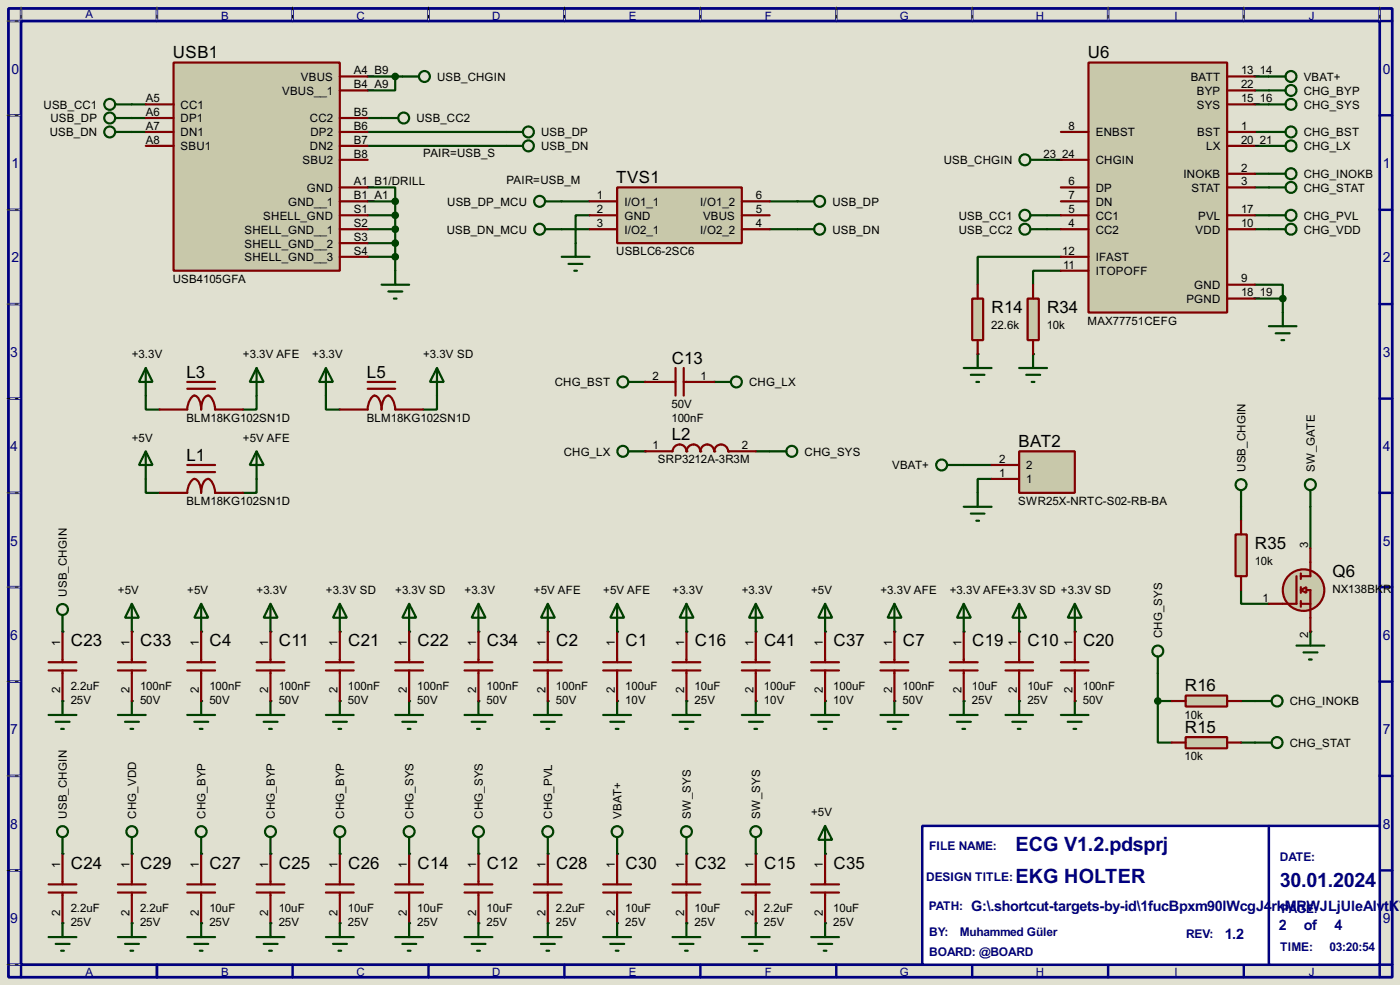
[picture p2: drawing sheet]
<svg xmlns="http://www.w3.org/2000/svg" width="256mm" height="180mm" viewBox="0 0 256 180" stroke-linecap="round" stroke-linejoin="round" font-family="sans-serif">
<path d="M0 0h256.5v180.3h-256.5z" fill="#e0e0d0"/>
<path d="M1.6 1.6h253.5v177.3h-253.5zM3.9 3.9h248.9v172.7h-248.9z" fill="none" stroke="#000080" stroke-width=".5"/>
<g fill="none" stroke="#000080" stroke-width=".45">
<path d="M3.9 1.6v2.3h-2.3M28.8 1.6v2.3M53.6 1.6v2.3M78.5 1.6v2.3M103.4 1.6v2.3M128.3 1.6v2.3M153.2 1.6v2.3M178.1 1.6v2.3M203 1.6v2.3M227.9 1.6v2.3M252.8 1.6v2.3h2.3M1.6 21.1h2.3"/>
<path d="M1.6 38.4h2.3M252.8 21.1h2.3M252.8 38.4h2.3M1.6 55.7h2.3M252.8 55.7h2.3M1.6 73h2.3M252.8 73h2.3M1.6 90.2h2.3M252.8 90.2h2.3M1.6 107.5h2.3M252.8 107.5h2.3M1.6 124.8h2.3"/>
<path d="M252.8 124.8h2.3M1.6 142h2.3M1.6 159.3h2.3M252.8 142h2.3M252.8 159.3h2.3M1.6 176.6h2.3v2.3M28.8 176.6v2.3M53.6 176.6v2.3M78.5 176.6v2.3M103.4 176.6v2.3M128.3 176.6v2.3M153.2 176.6v2.3"/>
<path d="M178.1 176.6v2.3M203 176.6v2.3M227.9 176.6v2.3M255.1 176.6h-2.3v2.3"/>
</g>
<g fill="none" stroke="#e0e0d0" stroke-width=".18">
<path d="M1.3 3.9h2.3M3.9 1.3v2.3M28.8 1.3v2.3M53.6 1.3v2.3M78.5 1.3v2.3M103.4 1.3v2.3M128.3 1.3v2.3M153.2 1.3v2.3M178.1 1.3v2.3M203 1.3v2.3M227.9 1.3v2.3M252.8 1.3v2.3"/>
<path d="M1.3 21.1h2.3M1.3 38.4h2.3M1.3 55.7h2.3M1.3 73h2.3M1.3 90.2h2.3M1.3 107.5h2.3M1.3 124.8h2.3M1.3 142h2.3M1.3 159.3h2.3M1.3 176.6h2.3"/>
</g>
<g fill="none" stroke="#000" stroke-width=".18" stroke-dasharray=".5 1">
<path d="M1.3 3.9h2.3M3.9 1.3v2.3M28.8 1.3v2.3M53.6 1.3v2.3M78.5 1.3v2.3M103.4 1.3v2.3M128.3 1.3v2.3M153.2 1.3v2.3M178.1 1.3v2.3M203 1.3v2.3M227.9 1.3v2.3M252.8 1.3v2.3"/>
<path d="M1.3 21.1h2.3M1.3 38.4h2.3M1.3 55.7h2.3M1.3 73h2.3M1.3 90.2h2.3M1.3 107.5h2.3M1.3 124.8h2.3M1.3 142h2.3M1.3 159.3h2.3M1.3 176.6h2.3"/>
</g>
<path d="M169 151.2h83.8v25.4h-83.8z" fill="#fff" stroke="#000080" stroke-width=".45"/>
<path d="M232.5 151.2v25.4" fill="none" stroke="#000080" stroke-width=".45"/>
<g fill="none" stroke="#004000" stroke-width=".4">
<path d="M24.2 19.1h2.5M67.4 14h6.3M72.4 14v2.6h-5M229.9 19.1h2.6M229.9 14h2.6M229.9 16.6h2.6M24.2 21.6h2.5M24.2 24.2h2.5M67.4 34.3h5v2.6M67.4 21.6h2.5M67.4 24.2h25.4M67.4 26.7h25.4"/>
<path d="M67.4 36.9h5M67.4 39.4h5M72.4 36.9v12.7M191.8 39.4h2.6M191.8 29.3h2.6M229.9 24.2h2.6M229.9 26.7h2.6M229.9 39.4h2.6M229.9 31.8h2.6M229.9 34.3h2.6M67.4 42h5M67.4 44.5h5"/>
<path d="M67.4 47h5M191.8 42h2.6M194.4 49.6h-5.1v2.5M229.9 52.1h5.1v2.6M229.9 42h2.6M229.9 54.7h5.1M235 54.7v2.5"/>
</g>
<circle cx="189.3" cy="64.8" r=".2" fill="#004000"/>
<path d="M194.4 47h-15.3v5.1" fill="none" stroke="#004000" stroke-width=".4"/>
<g fill="#004000">
<circle cx="179.1" cy="64.8" r=".2"/>
<circle cx="130.9" cy="69.9" r=".2"/>
<circle cx="118.2" cy="69.9" r=".2"/>
<circle cx="24.2" cy="115.6" r=".2"/>
<circle cx="24.2" cy="128.3" r=".2"/>
<circle cx="36.9" cy="115.6" r=".2"/>
<circle cx="36.9" cy="128.3" r=".2"/>
<circle cx="49.6" cy="115.6" r=".2"/>
<circle cx="49.6" cy="128.3" r=".2"/>
<circle cx="62.3" cy="115.6" r=".2"/>
<circle cx="62.3" cy="128.3" r=".2"/>
<circle cx="75" cy="115.6" r=".2"/>
<circle cx="75" cy="128.3" r=".2"/>
<circle cx="87.7" cy="115.6" r=".2"/>
<circle cx="87.7" cy="128.3" r=".2"/>
<circle cx="100.4" cy="115.6" r=".2"/>
<circle cx="100.4" cy="128.3" r=".2"/>
</g>
<path d="M26.7 72.4v2.6h2.6M47 72.4v2.6h-2.5M26.7 87.7v2.5h2.6M47 87.7v2.5h-2.5" fill="none" stroke="#004000" stroke-width=".4"/>
<g fill="#004000">
<circle cx="163.9" cy="115.6" r=".2"/>
<circle cx="163.9" cy="128.3" r=".2"/>
<circle cx="138.5" cy="128.3" r=".2"/>
<circle cx="138.5" cy="115.6" r=".2"/>
<circle cx="151.2" cy="128.3" r=".2"/>
<circle cx="151.2" cy="115.6" r=".2"/>
<circle cx="113.1" cy="128.3" r=".2"/>
<circle cx="113.1" cy="115.6" r=".2"/>
<circle cx="36.9" cy="156.3" r=".2"/>
<circle cx="36.9" cy="169" r=".2"/>
<circle cx="113.1" cy="156.3" r=".2"/>
<circle cx="113.1" cy="169" r=".2"/>
<circle cx="75" cy="156.3" r=".2"/>
<circle cx="75" cy="169" r=".2"/>
<circle cx="87.7" cy="156.3" r=".2"/>
<circle cx="87.7" cy="169" r=".2"/>
<circle cx="125.8" cy="156.3" r=".2"/>
<circle cx="125.8" cy="169" r=".2"/>
<circle cx="11.5" cy="156.3" r=".2"/>
<circle cx="11.5" cy="169" r=".2"/>
<circle cx="100.4" cy="156.3" r=".2"/>
<circle cx="100.4" cy="169" r=".2"/>
<circle cx="24.2" cy="156.3" r=".2"/>
<circle cx="24.2" cy="169" r=".2"/>
<circle cx="125.8" cy="115.6" r=".2"/>
<circle cx="125.8" cy="128.3" r=".2"/>
<circle cx="176.6" cy="115.6" r=".2"/>
<circle cx="176.6" cy="128.3" r=".2"/>
<circle cx="49.6" cy="156.3" r=".2"/>
<circle cx="49.6" cy="169" r=".2"/>
<circle cx="62.3" cy="156.3" r=".2"/>
<circle cx="62.3" cy="169" r=".2"/>
<circle cx="138.5" cy="156.3" r=".2"/>
<circle cx="138.5" cy="169" r=".2"/>
<circle cx="118.2" cy="82.6" r=".2"/>
</g>
<path d="M138.5 82.6h2.5M212.1 128.3v7.6h2.6M212.1 128.3h2.6M212.1 123.2v5.1M227.4 135.9h2.5M227.4 128.3h2.5" fill="none" stroke="#004000" stroke-width=".4"/>
<g fill="#004000">
<circle cx="151.2" cy="156.3" r=".2"/>
<circle cx="151.2" cy="169" r=".2"/>
</g>
<path d="M59.7 72.4v2.6h2.6M80.1 72.4v2.6h-2.6" fill="none" stroke="#004000" stroke-width=".4"/>
<g fill="#004000">
<circle cx="186.7" cy="115.6" r=".2"/>
<circle cx="186.7" cy="128.3" r=".2"/>
</g>
<path d="M102.9 36.9h5.1M108 39.4h-2.5v5.1M141 36.9h5.1M102.9 42h5.1M141 42h5.1M176.6 85.1h5.1M181.7 87.7h-2.6v2.5" fill="none" stroke="#004000" stroke-width=".4"/>
<g fill="#004000">
<circle cx="196.9" cy="115.6" r=".2"/>
<circle cx="196.9" cy="128.3" r=".2"/>
<circle cx="11.5" cy="115.6" r=".2"/>
<circle cx="11.5" cy="128.3" r=".2"/>
<circle cx="240.1" cy="115.6" r=".2"/>
</g>
<g fill="none" stroke="#004000" stroke-width=".4">
<path d="M21.1 19.1h3.1M21.1 24.2h3.1M21.1 21.6h3.1M69.9 21.6h3.1M92.8 24.2h3M92.8 26.7h3M227.4 92.8v2.5M240.1 92.8v7.6M227.4 108v2.5h5.1"/>
<circle cx="20.1" cy="19.1" r="1"/>
<circle cx="20.1" cy="24.2" r="1"/>
<circle cx="20.1" cy="21.6" r="1"/>
<circle cx="73.9" cy="21.6" r="1"/>
<circle cx="96.8" cy="26.7" r="1"/>
<circle cx="96.8" cy="24.2" r="1"/>
</g>
<path d="M31.8 11.5h30.5v38.1h-30.5z" fill-rule="evenodd" fill="#c8c8aa" stroke="#800000" stroke-width=".4"/>
<g fill="none" stroke="#800000" stroke-width=".4">
<path d="M26.7 19.1h5.1M62.3 14h5.1M62.3 16.6h5.1M26.7 21.6h5.1M26.7 24.2h5.1M26.7 26.7h5.1M62.3 21.6h5.1M62.3 24.2h5.1M62.3 26.7h5.1M62.3 34.3h5.1M62.3 36.9h5.1M62.3 29.3h5.1"/>
<path d="M62.3 39.4h5.1M62.3 42h5.1M62.3 44.5h5.1M62.3 47h5.1"/>
</g>
<g fill="none" stroke="#004000" stroke-width=".4">
<path d="M73.7 14h3.1M232.5 14h3M232.5 16.6h3M232.5 19.1h3M188.8 29.3h3M188.8 39.4h3M232.5 39.4h3M232.5 31.8h3M232.5 34.3h3M232.5 24.2h3M232.5 26.7h3M69.9 52.1h5.1"/>
<path d="M71.2 53.4h2.5M72.2 54.7h.5M72.4 49.6v2.5M188.8 42h3M232.5 42h3M232.5 59.7h5M235 57.2v2.5M233.7 61h2.6M234.8 62.3h.5M173.5 85.1h3.1M176.6 92.8h5.1M177.9 94h2.5"/>
<path d="M178.9 95.3h.5M179.1 90.2v2.6"/>
<circle cx="77.7" cy="14" r="1"/>
<circle cx="236.5" cy="14" r="1"/>
<circle cx="236.5" cy="16.6" r="1"/>
<circle cx="236.5" cy="19.1" r="1"/>
<circle cx="187.7" cy="29.3" r="1"/>
<circle cx="187.7" cy="39.4" r="1"/>
<circle cx="236.5" cy="31.8" r="1"/>
<circle cx="236.5" cy="26.7" r="1"/>
<circle cx="236.5" cy="34.3" r="1"/>
<circle cx="236.5" cy="39.4" r="1"/>
<circle cx="236.5" cy="24.2" r="1"/>
<circle cx="187.7" cy="42" r="1"/>
<circle cx="236.5" cy="42" r="1"/>
<circle cx="172.5" cy="85.1" r="1"/>
</g>
<g fill="#004000" stroke="#004000" stroke-width=".4">
<circle cx="72.4" cy="36.9" r=".5"/>
<circle cx="72.4" cy="39.4" r=".5"/>
<circle cx="72.4" cy="42" r=".5"/>
<circle cx="72.4" cy="44.5" r=".5"/>
<circle cx="72.4" cy="47" r=".5"/>
<circle cx="72.4" cy="14" r=".5"/>
<circle cx="235" cy="54.7" r=".5"/>
</g>
<path d="M199.4 11.5h25.4v45.7h-25.4z" fill-rule="evenodd" fill="#c8c8aa" stroke="#800000" stroke-width=".4"/>
<g fill="none" stroke="#800000" stroke-width=".4">
<path d="M224.8 14h5.1M224.8 16.6h5.1M224.8 19.1h5.1M194.4 24.2h5M194.4 39.4h5M194.4 29.3h5M194.4 36.9h5M194.4 34.3h5M224.8 24.2h5.1M224.8 39.4h5.1M224.8 34.3h5.1M224.8 31.8h5.1"/>
<path d="M224.8 26.7h5.1M194.4 42h5M194.4 47h5M194.4 49.6h5M224.8 42h5.1M224.8 52.1h5.1M224.8 54.7h5.1"/>
</g>
<path d="M186.7 67.4h5.1M188 68.6h2.6M189 69.9h.5M189.3 64.8v2.6" fill="none" stroke="#004000" stroke-width=".4"/>
<path d="M188.3 54.7h2v7.6h-2z" fill="#c8c8aa" stroke="#800000" stroke-width=".4"/>
<path d="M189.3 52.1v2.6M189.3 62.3v2.5" fill="none" stroke="#800000" stroke-width=".4"/>
<path d="M176.6 67.4h5.1M177.9 68.6h2.5M178.9 69.9h.5M179.1 64.8v2.6" fill="none" stroke="#004000" stroke-width=".4"/>
<path d="M178.1 54.7h2v7.6h-2z" fill="#c8c8aa" stroke="#800000" stroke-width=".4"/>
<g fill="none" stroke="#800000" stroke-width=".4">
<path d="M179.1 52.1v2.6M29.3 75h5a2.76 2.76 0 0 1 1.3-2.6 1.5 1.5 0 0 1 1.1 1.3l.2 1.3a3.2 3.2 0 0 1 .9-2.5l.4-.1a2.75 2.75 0 0 1 1.2 2.6h5.1M34.3 69.9h5.1M34.3 71.2h5.1M118.2 69.9h5.6M123.8 67.4v5M125.3 67.4v5M125.3 69.9h5.6M179.1 62.3v2.5M29.3 90.2h5a2.76 2.76 0 0 1 1.3-2.5 1.5 1.5 0 0 1 1.1 1.3l.2 1.2a3.2 3.2 0 0 1 .9-2.4l.4-.1a2.75 2.75 0 0 1 1.2 2.5h5.1M34.3 86.4h5.1M34.3 85.1h5.1"/>
<path d="M123.2 82.6a1.28 1.28 0 0 1 1.3-1.3 1.28 1.28 0 0 1 1.3 1.3M24.2 115.6v5.6M36.9 115.6v5.6M49.6 115.6v5.6M62.3 115.6v5.6M75 115.6v5.6M87.7 115.6v5.6M100.4 115.6v5.6M113.1 115.6v5.6M125.8 115.6v5.6M138.5 115.6v5.6M151.2 115.6v5.6"/>
<path d="M163.9 115.6v5.6M176.6 115.6v5.6M21.6 121.2h5.1M21.6 122.7h5.1M24.2 122.7v5.6M34.3 121.2h5.1M34.3 122.7h5.1M36.9 122.7v5.6M47 121.2h5.1M47 122.7h5.1M49.6 122.7v5.6M59.7 121.2h5.1"/>
<path d="M59.7 122.7h5.1M62.3 122.7v5.6M72.4 121.2h5.1M72.4 122.7h5.1M75 122.7v5.6M85.1 121.2h5.1M85.1 122.7h5.1M87.7 122.7v5.6M97.8 121.2h5.1M97.8 122.7h5.1M100.4 122.7v5.6M110.5 121.2h5.1"/>
<path d="M110.5 122.7h5.1M113.1 122.7v5.6M123.2 121.2h5.1M123.2 122.7h5.1M125.8 122.7v5.6M135.9 121.2h5.1M135.9 122.7h5.1M138.5 122.7v5.6M148.6 121.2h5.1M148.6 122.7h5.1M151.2 122.7v5.6M161.3 121.2h5.1"/>
<path d="M161.3 122.7h5.1M163.9 122.7v5.6M174 121.2h5.1M174 122.7h5.1M176.6 122.7v5.6M11.5 156.3v5.6M24.2 156.3v5.6M36.9 156.3v5.6M49.6 156.3v5.6M62.3 156.3v5.6M75 156.3v5.6M87.7 156.3v5.6"/>
<path d="M100.4 156.3v5.6M113.1 156.3v5.6M125.8 156.3v5.6M138.5 156.3v5.6M8.9 161.9h5.1M8.9 163.4h5.1M11.5 163.4v5.6M21.6 161.9h5.1M21.6 163.4h5.1M24.2 163.4v5.6M34.3 161.9h5.1M34.3 163.4h5.1"/>
<path d="M36.9 163.4v5.6M47 161.9h5.1M47 163.4h5.1M49.6 163.4v5.6M59.7 161.9h5.1M59.7 163.4h5.1M62.3 163.4v5.6M72.4 161.9h5.1M72.4 163.4h5.1M75 163.4v5.6M85.1 161.9h5.1M85.1 163.4h5.1"/>
<path d="M87.7 163.4v5.6M97.8 161.9h5.1M97.8 163.4h5.1M100.4 163.4v5.6M110.5 161.9h5.1M110.5 163.4h5.1M113.1 163.4v5.6M123.2 161.9h5.1M123.2 163.4h5.1M125.8 163.4v5.6M135.9 161.9h5.1M135.9 163.4h5.1"/>
<path d="M138.5 163.4v5.6"/>
</g>
<g fill="none" stroke="#004000" stroke-width=".4">
<path d="M26.7 67.4l1.3 2.5h-2.5zM26.7 67.4v5M47 67.4l1.3 2.5h-2.5zM47 67.4v5M115.1 69.9h3.1M130.9 69.9h3M26.7 82.6l1.3 2.5h-2.5zM26.7 82.6v5.1M47 82.6l1.3 2.5h-2.5zM47 82.6v5.1M115.1 82.6h3.1M141 82.6h3.1"/>
<path d="M24.2 110.5l1.3 2.6h-2.6zM24.2 110.5v5.1M36.9 110.5l1.3 2.6h-2.6zM36.9 110.5v5.1M49.6 110.5l1.3 2.6h-2.6zM49.6 110.5v5.1M62.3 110.5l1.3 2.6h-2.6zM62.3 110.5v5.1M75 110.5l1.3 2.6h-2.6zM75 110.5v5.1M87.7 110.5l1.3 2.6h-2.6zM87.7 110.5v5.1"/>
<path d="M100.4 110.5l1.3 2.6h-2.6zM100.4 110.5v5.1M113.1 110.5l1.3 2.6h-2.6zM113.1 110.5v5.1M125.8 110.5l1.3 2.6h-2.6zM125.8 110.5v5.1M138.5 110.5l1.3 2.6h-2.6zM138.5 110.5v5.1M151.2 110.5l1.3 2.6h-2.6zM151.2 110.5v5.1M163.9 110.5l1.3 2.6h-2.6zM163.9 110.5v5.1"/>
<path d="M176.6 110.5l1.3 2.6h-2.6zM176.6 110.5v5.1M21.6 130.9h5.1M22.9 132.1h2.6M23.9 133.4h.5M24.2 128.3v2.6M34.3 130.9h5.1M35.6 132.1h2.6M36.6 133.4h.5M36.9 128.3v2.6M47 130.9h5.1M48.3 132.1h2.6"/>
<path d="M49.3 133.4h.5M49.6 128.3v2.6M59.7 130.9h5.1M61 132.1h2.6M62 133.4h.5M62.3 128.3v2.6M72.4 130.9h5.1M73.7 132.1h2.6M74.7 133.4h.5M75 128.3v2.6M85.1 130.9h5.1M86.4 132.1h2.6"/>
<path d="M87.4 133.4h.5M87.7 128.3v2.6M97.8 130.9h5.1M99.1 132.1h2.6M100.1 133.4h.5M100.4 128.3v2.6M110.5 130.9h5.1M111.8 132.1h2.6M112.8 133.4h.5M113.1 128.3v2.6M123.2 130.9h5.1M124.5 132.1h2.6"/>
<path d="M125.5 133.4h.5M125.8 128.3v2.6M135.9 130.9h5.1M137.2 132.1h2.6M138.2 133.4h.5M138.5 128.3v2.6M148.6 130.9h5.1M149.9 132.1h2.6M150.9 133.4h.5M151.2 128.3v2.6M161.3 130.9h5.1M162.6 132.1h2.6"/>
<path d="M163.6 133.4h.5M163.9 128.3v2.6M174 130.9h5.1M175.3 132.1h2.6M176.3 133.4h.5M176.6 128.3v2.6M11.5 153.2v3.1M24.2 153.2v3.1M36.9 153.2v3.1M49.6 153.2v3.1M62.3 153.2v3.1M75 153.2v3.1"/>
<path d="M87.7 153.2v3.1M100.4 153.2v3.1M113.1 153.2v3.1M125.8 153.2v3.1M138.5 153.2v3.1M8.9 171.5h5.1M10.2 172.8h2.6M11.2 174h.5M11.5 169v2.5M21.6 171.5h5.1M22.9 172.8h2.6M23.9 174h.5"/>
<path d="M24.2 169v2.5M34.3 171.5h5.1M35.6 172.8h2.6M36.6 174h.5M36.9 169v2.5M47 171.5h5.1M48.3 172.8h2.6M49.3 174h.5M49.6 169v2.5M59.7 171.5h5.1M61 172.8h2.6M62 174h.5"/>
<path d="M62.3 169v2.5M72.4 171.5h5.1M73.7 172.8h2.6M74.7 174h.5M75 169v2.5M85.1 171.5h5.1M86.4 172.8h2.6M87.4 174h.5M87.7 169v2.5M97.8 171.5h5.1M99.1 172.8h2.6M100.1 174h.5"/>
<path d="M100.4 169v2.5M110.5 171.5h5.1M111.8 172.8h2.6M112.8 174h.5M113.1 169v2.5M123.2 171.5h5.1M124.5 172.8h2.6M125.5 174h.5M125.8 169v2.5M135.9 171.5h5.1M137.2 172.8h2.6M138.2 174h.5"/>
<path d="M138.5 169v2.5"/>
<circle cx="114.1" cy="69.9" r="1"/>
<circle cx="134.9" cy="69.9" r="1"/>
<circle cx="114.1" cy="82.6" r="1"/>
<circle cx="145" cy="82.6" r="1"/>
<circle cx="11.4" cy="152.2" r="1"/>
<circle cx="24.1" cy="152.2" r="1"/>
<circle cx="36.8" cy="152.2" r="1"/>
<circle cx="49.5" cy="152.2" r="1"/>
<circle cx="62.2" cy="152.2" r="1"/>
<circle cx="74.9" cy="152.2" r="1"/>
<circle cx="87.6" cy="152.2" r="1"/>
<circle cx="100.3" cy="152.2" r="1"/>
<circle cx="113" cy="152.2" r="1"/>
<circle cx="125.7" cy="152.2" r="1"/>
<circle cx="138.4" cy="152.2" r="1"/>
</g>
<circle cx="125.8" cy="82.6" r=".2" fill="#800000"/>
<path d="M125.8 82.6a1.28 1.28 0 0 1 1.2-1.3 1.28 1.28 0 0 1 1.3 1.3" fill="none" stroke="#800000" stroke-width=".4"/>
<circle cx="128.3" cy="82.6" r=".2" fill="#800000"/>
<path d="M128.3 82.6a1.28 1.28 0 0 1 1.3-1.3 1.28 1.28 0 0 1 1.3 1.3" fill="none" stroke="#800000" stroke-width=".4"/>
<circle cx="130.9" cy="82.6" r=".2" fill="#800000"/>
<path d="M130.9 82.6a1.28 1.28 0 0 1 1.2-1.3 1.28 1.28 0 0 1 1.3 1.3" fill="none" stroke="#800000" stroke-width=".4"/>
<circle cx="133.4" cy="82.6" r=".2" fill="#800000"/>
<path d="M118.2 82.6h5M133.4 82.6h5.1" fill="none" stroke="#800000" stroke-width=".4"/>
<g fill="none" stroke="#004000" stroke-width=".4">
<path d="M229.9 128.3h3.1M229.9 135.9h3.1"/>
<circle cx="233.9" cy="135.9" r="1"/>
<circle cx="233.9" cy="128.3" r="1"/>
</g>
<path d="M217.2 134.9h7.6v2.1h-7.6z" fill="#c8c8aa" stroke="#800000" stroke-width=".4"/>
<path d="M214.7 135.9h2.5M224.8 135.9h2.6" fill="none" stroke="#800000" stroke-width=".4"/>
<path d="M217.2 127.3h7.6v2h-7.6z" fill="#c8c8aa" stroke="#800000" stroke-width=".4"/>
<g fill="none" stroke="#800000" stroke-width=".4">
<path d="M62.3 75h5.1a2.75 2.75 0 0 1 1.2-2.6 2.37 2.37 0 0 1 1.3 2.6 3.3 3.3 0 0 1 .9-2.5l.4-.1a2.75 2.75 0 0 1 1.2 2.6h5.1M67.4 71.2h5M67.4 69.9h5M186.7 115.6v5.6M184.2 121.2h5.1M184.2 122.7h5.1M186.7 122.7v5.6M214.7 128.3h2.5M224.8 128.3h2.6M151.2 156.3v5.6M148.6 161.9h5.1M148.6 163.4h5.1"/>
<path d="M151.2 163.4v5.6"/>
</g>
<g fill="none" stroke="#004000" stroke-width=".4">
<path d="M59.7 67.4l1.3 2.5h-2.5zM59.7 67.4v5M80.1 67.4l1.2 2.5h-2.5zM80.1 67.4v5M186.7 110.5l1.3 2.6h-2.5zM186.7 110.5v5.1M184.2 130.9h5.1M185.5 132.1h2.5M186.5 133.4h.5M186.7 128.3v2.6M212.1 120.2v3M151.2 151.2l1.3 2.5h-2.6z"/>
<path d="M151.2 151.2v5.1M148.6 171.5h5.1M149.9 172.8h2.6M150.9 174h.5M151.2 169v2.5"/>
<circle cx="212.1" cy="119.2" r="1"/>
</g>
<circle cx="212.1" cy="128.3" r=".5" fill="#004000" stroke="#004000" stroke-width=".4"/>
<path d="M186.7 82.6h10.2v7.6h-10.2z" fill-rule="evenodd" fill="#c8c8aa" stroke="#800000" stroke-width=".4"/>
<path d="M181.7 87.7h5M181.7 85.1h5" fill="none" stroke="#800000" stroke-width=".4"/>
<g fill="none" stroke="#004000" stroke-width=".4">
<path d="M99.9 36.9h3M146.1 36.9h3.1M99.9 42h3M102.9 47h5.1M104.2 48.3h2.5M105.2 49.6h.5M105.5 44.5v2.5M146.1 42h3.1"/>
<circle cx="98.8" cy="36.9" r="1"/>
<circle cx="150.1" cy="36.9" r="1"/>
<circle cx="98.8" cy="42" r="1"/>
<circle cx="150.1" cy="42" r="1"/>
</g>
<path d="M113.1 34.3h22.8v10.2h-22.8z" fill-rule="evenodd" fill="#c8c8aa" stroke="#800000" stroke-width=".4"/>
<g fill="none" stroke="#800000" stroke-width=".4">
<path d="M108 36.9h5.1M108 39.4h5.1M135.9 36.9h5.1M135.9 39.4h5.1M108 42h5.1M135.9 42h5.1M11.5 115.6v5.6M196.9 115.6v5.6M8.9 121.2h5.1M8.9 122.7h5.1M11.5 122.7v5.6M194.4 121.2h5"/>
<path d="M194.4 122.7h5M196.9 122.7v5.6"/>
</g>
<g fill="none" stroke="#004000" stroke-width=".4">
<path d="M11.5 112.6v3M196.9 110.5l1.3 2.6h-2.6zM196.9 110.5v5.1M237.5 118.2h5.1M238.8 119.4h2.6M240.1 115.6v2.6M8.9 130.9h5.1M10.2 132.1h2.6M11.2 133.4h.5M11.5 128.3v2.6M194.4 130.9h5M195.6 132.1h2.6"/>
<path d="M196.7 133.4h.5M196.9 128.3v2.6M239.8 120.7h.5"/>
<circle cx="11.4" cy="111.6" r="1"/>
</g>
<circle cx="238.8" cy="108" r="3.8" fill="#c8c8aa" stroke="#800000" stroke-width=".4"/>
<path d="M237.5 105.5v5h-2.5M238.3 108h1.8v5.1M238.3 110.5h1.8M238.3 105v1M238.3 107.5v1M238.3 110v1.1M240.1 102.9v2.6h-1.8" fill="none" stroke="#800000" stroke-width=".4"/>
<path d="M238.3 108l1-.5v1z" fill="#c8c8aa" stroke="#800000" stroke-width=".4"/>
<path d="M232.5 110.5h2.5M240.1 100.4v2.5M240.1 113.1v2.5" fill="none" stroke="#800000" stroke-width=".4"/>
<g fill="none" stroke="#004000" stroke-width=".4">
<path d="M227.4 89.7v3.1M240.1 89.7v3.1"/>
<circle cx="227.3" cy="88.7" r="1"/>
<circle cx="240" cy="88.7" r="1"/>
</g>
<path d="M226.4 97.8h2v7.7h-2z" fill="#c8c8aa" stroke="#800000" stroke-width=".4"/>
<path d="M227.4 95.3v2.5M227.4 105.5v2.5" fill="none" stroke="#800000" stroke-width=".4"/>
<g font-size="4.1" fill="#000080">
<text x="186" y="155.8">ECG V1.2.pdsprj</text>
<text x="186" y="161.7">EKG HOLTER</text>
<text x="234.5" y="162.4">30.01.2024</text>
</g>
<g font-size="3.5">
<text x="31.7" y="10.6">USB1</text>
<text x="199.3" y="10.6">U6</text>
<text x="112.9" y="33.5">TVS1</text>
<text x="181.7" y="57.4">R14</text>
<text x="191.8" y="57.4">R34</text>
<text x="34.2" y="69.1">L3</text>
<text x="67.2" y="69.1">L5</text>
<text x="123.1" y="66.6">C13</text>
<text x="123.1" y="80.6">L2</text>
<text x="186.6" y="81.8">BAT2</text>
<text x="34.2" y="84.3">L1</text>
<text x="229.9" y="100.5">R35</text>
<text x="244.1" y="105.6">Q6</text>
<text x="13" y="118.3">C23</text>
<text x="25.7" y="118.3">C33</text>
<text x="38.4" y="118.3">C4</text>
<text x="51.1" y="118.3">C11</text>
<text x="63.8" y="118.3">C21</text>
<text x="76.5" y="118.3">C22</text>
<text x="89.2" y="118.3">C34</text>
<text x="101.9" y="118.3">C2</text>
<text x="114.6" y="118.3">C1</text>
<text x="127.3" y="118.3">C16</text>
<text x="140" y="118.3">C41</text>
<text x="152.7" y="118.3">C37</text>
<text x="165.4" y="118.3">C7</text>
<text x="178.1" y="118.3">C19</text>
<text x="188.3" y="118.3">C10</text>
<text x="198.4" y="118.3">C20</text>
<text x="217.1" y="126.5">R16</text>
<text x="217.1" y="134.1">R15</text>
<text x="13" y="159">C24</text>
<text x="25.7" y="159">C29</text>
<text x="38.4" y="159">C27</text>
<text x="51.1" y="159">C25</text>
<text x="63.8" y="159">C26</text>
<text x="76.5" y="159">C14</text>
<text x="89.2" y="159">C12</text>
<text x="101.9" y="159">C28</text>
<text x="114.6" y="159">C30</text>
<text x="127.3" y="159">C32</text>
<text x="140" y="159">C15</text>
<text x="152.7" y="159">C35</text>
</g>
<g font-size="3" fill="#000080">
<text x="177.9" y="166.7">G:\.shortcut-targets-by-id\1fucBpxm90lWcgJ4</text>
<text x="233" y="166.7">rkMRWJLjUIeAlvtK7</text>
<text x="224.4" y="171.8">1.2</text>
<text x="234.3" y="170.3">2</text>
<text x="238.9" y="170.3">of</text>
<text x="244.5" y="170.3">4</text>
</g>
<g font-size="2.9" fill="#000080">
<text x="2.1" y="13.5">0</text>
<text x="253.4" y="13.5">0</text>
<text x="2.1" y="30.7">1</text>
<text x="253.4" y="30.7">1</text>
<text x="2.1" y="48">2</text>
<text x="253.4" y="48">2</text>
<text x="1.9" y="65.3">3</text>
<text x="253.4" y="65.3">3</text>
<text x="1.9" y="82.5">4</text>
<text x="253.4" y="82.5">4</text>
<text x="1.9" y="99.9">5</text>
<text x="253.4" y="99.9">5</text>
<text x="1.9" y="117.1">6</text>
<text x="253.4" y="117.1">6</text>
<text x="1.9" y="134.4">7</text>
<text x="253.4" y="134.4">7</text>
<text x="1.9" y="151.7">8</text>
<text x="253.4" y="151.7">8</text>
<text x="1.9" y="168.9">9</text>
<text x="253.4" y="168.9">9</text>
</g>
<g font-size="2.5" fill="#000080">
<text x="170.2" y="155.6">FILE NAME:</text>
<text x="169.7" y="161.2">DESIGN TITLE:</text>
<text x="234.5" y="157.7">DATE:</text>
<text x="170.1" y="166.5">PATH:</text>
<text x="234.8" y="167.1">PAGE:</text>
<text x="170.2" y="171.4">BY:</text>
<text x="175.8" y="171.4">Muhammed Güler</text>
<text x="217.3" y="171.6">REV:</text>
<text x="170.2" y="175">BOARD: @BOARD</text>
<text x="234.5" y="174.1">TIME:</text>
<text x="243.6" y="174.1">03:20:54</text>
</g>
<g font-size="2.4" fill="#000080">
<text x="15.6" y="3.4">A</text>
<text x="40.5" y="3.6">B</text>
<text x="65.3" y="3.6">C</text>
<text x="90.2" y="3.6">D</text>
<text x="115.2" y="3.6">E</text>
<text x="140.1" y="3.6">F</text>
<text x="164.8" y="3.6">G</text>
<text x="189.8" y="3.6">H</text>
<text x="215.1" y="3.6">I</text>
<text x="239.8" y="3.6">J</text>
<text x="15.6" y="178.7">A</text>
<text x="40.5" y="178.7">B</text>
<text x="65.3" y="178.7">C</text>
<text x="90.2" y="178.7">D</text>
<text x="115.2" y="178.7">E</text>
<text x="140.1" y="178.7">F</text>
<text x="164.8" y="178.7">G</text>
<text x="189.8" y="178.7">H</text>
<text x="215.1" y="178.7">I</text>
<text x="239.8" y="178.7">J</text>
</g>
<g font-size="2.4">
<text x="51.7" y="17.3">VBUS__1</text>
<text x="55.1" y="14.8">VBUS</text>
<text x="64.8" y="13.6">A4_B9</text>
<text x="64.8" y="16.2">B4_A9</text>
<text x="80.1" y="14.8">USB_CHGIN</text>
<text x="218.1" y="14.8">BATT</text>
<text x="219.2" y="17.3">BYP</text>
<text x="227.4" y="13.6">13_14</text>
<text x="227.4" y="16.2">22</text>
<text x="238.8" y="14.8">VBAT+</text>
<text x="238.8" y="17.3">CHG_BYP</text>
<text x="8" y="19.9">USB_CC1</text>
<text x="9.2" y="22.4">USB_DP</text>
<text x="26.7" y="18.7">A5</text>
<text x="26.7" y="23.8">A7</text>
<text x="26.7" y="21.2">A6</text>
<text x="33.1" y="19.9">CC1</text>
<text x="33.1" y="22.4">DP1</text>
<text x="56.8" y="22.4">CC2</text>
<text x="64.8" y="21.2">B5</text>
<text x="64.8" y="23.8">B6</text>
<text x="76.3" y="22.4">USB_CC2</text>
<text x="195.8" y="23.8">8</text>
<text x="219.2" y="19.9">SYS</text>
<text x="227.4" y="23.8">1</text>
<text x="227.4" y="18.7">15_16</text>
<text x="238.8" y="19.9">CHG_SYS</text>
<text x="9.1" y="25">USB_DN</text>
<text x="26.7" y="26.3">A8</text>
<text x="33.1" y="25">DN1</text>
<text x="33.1" y="27.5">SBU1</text>
<text x="56.8" y="27.5">DN2</text>
<text x="56.9" y="25">DP2</text>
<text x="64.8" y="26.3">B7</text>
<text x="64.8" y="28.9">B8</text>
<text x="77.5" y="28.6">PAIR=USB_S</text>
<text x="99.1" y="25">USB_DP</text>
<text x="99.1" y="27.5">USB_DN</text>
<text x="191.2" y="28.9">23_24</text>
<text x="200.7" y="25">ENBST</text>
<text x="219.3" y="25">BST</text>
<text x="221" y="27.5">LX</text>
<text x="227.4" y="26.3">20_21</text>
<text x="238.8" y="25">CHG_BST</text>
<text x="238.8" y="27.5">CHG_LX</text>
<text x="55.4" y="30">SBU2</text>
<text x="56.2" y="35.1">GND</text>
<text x="64.8" y="33.9">A1_B1/DRILL</text>
<text x="92.8" y="33.7">PAIR=USB_M</text>
<text x="172.9" y="30">USB_CHGIN</text>
<text x="195.8" y="33.9">6</text>
<text x="200.7" y="30">CHGIN</text>
<text x="200.7" y="35.1">DP</text>
<text x="216.8" y="32.6">INOKB</text>
<text x="218.3" y="35.1">STAT</text>
<text x="227.4" y="31.4">2</text>
<text x="227.4" y="33.9">3</text>
<text x="238.8" y="32.6">CHG_INOKB</text>
<text x="238.8" y="35.1">CHG_STAT</text>
<text x="48.2" y="40.2">SHELL_GND</text>
<text x="52.8" y="37.7">GND__1</text>
<text x="64.8" y="36.5">B1_A1</text>
<text x="64.8" y="39">S1</text>
<text x="64.8" y="41.6">S2</text>
<text x="81.9" y="37.7">USB_DP_MCU</text>
<text x="109.4" y="36.5">1</text>
<text x="109.4" y="39">2</text>
<text x="109.4" y="41.6">3</text>
<text x="114.4" y="37.7">I/O1_1</text>
<text x="114.4" y="40.2">GND</text>
<text x="128.3" y="37.7">I/O1_2</text>
<text x="128.8" y="40.2">VBUS</text>
<text x="138.5" y="36.5">6</text>
<text x="138.5" y="39">5</text>
<text x="138.5" y="41.6">4</text>
<text x="152.5" y="37.7">USB_DP</text>
<text x="175.6" y="40.2">USB_CC1</text>
<text x="195.8" y="39">5</text>
<text x="195.8" y="41.6">4</text>
<text x="195.8" y="36.5">7</text>
<text x="200.7" y="40.2">CC1</text>
<text x="200.7" y="37.7">DN</text>
<text x="219.5" y="40.2">PVL</text>
<text x="227.4" y="39">17</text>
<text x="227.4" y="41.6">10</text>
<text x="238.8" y="40.2">CHG_PVL</text>
<text x="44.8" y="42.7">SHELL_GND__1</text>
<text x="44.8" y="45.3">SHELL_GND__2</text>
<text x="44.8" y="47.8">SHELL_GND__3</text>
<text x="64.8" y="44.1">S3</text>
<text x="64.8" y="46.6">S4</text>
<text x="81.8" y="42.7">USB_DN_MCU</text>
<text x="112.9" y="46.7">USBLC6-2SC6</text>
<text x="114.4" y="42.7">I/O2_1</text>
<text x="128.3" y="42.7">I/O2_2</text>
<text x="152.5" y="42.7">USB_DN</text>
<text x="175.6" y="42.7">USB_CC2</text>
<text x="194.6" y="46.6">12</text>
<text x="200.7" y="42.7">CC2</text>
<text x="200.7" y="47.8">IFAST</text>
<text x="219" y="42.7">VDD</text>
<text x="238.8" y="42.7">CHG_VDD</text>
<text x="31.6" y="51.8">USB4105GFA</text>
<text x="194.7" y="49.2">11</text>
<text x="200.7" y="50.4">ITOPOFF</text>
<text x="218.8" y="52.9">GND</text>
<text x="227.4" y="51.7">9</text>
<text x="199.2" y="59.4">MAX77751CEFG</text>
<text x="217.3" y="55.4">PGND</text>
<text x="227.4" y="54.3">18_19</text>
<text x="24.2" y="65.6">+3.3V</text>
<text x="44.5" y="65.6">+3.3V AFE</text>
<text x="57.2" y="65.6">+3.3V</text>
<text x="77.5" y="65.6">+3.3V SD</text>
<text x="181.6" y="60.3">22.6k</text>
<text x="191.8" y="60.3">10k</text>
<text x="101.6" y="70.7">CHG_BST</text>
<text x="119.6" y="69.5">2</text>
<text x="128.3" y="69.5">1</text>
<text x="137.2" y="70.7">CHG_LX</text>
<text x="34.1" y="77.2">BLM18KG102SN1D</text>
<text x="67.2" y="77.2">BLM18KG102SN1D</text>
<text x="123" y="74.6">50V</text>
<text x="123" y="77.2">100nF</text>
<text x="24.2" y="80.8">+5V</text>
<text x="44.5" y="80.8">+5V AFE</text>
<text x="103.3" y="83.4">CHG_LX</text>
<text x="119.6" y="82.2">1</text>
<text x="135.9" y="82.2">2</text>
<text x="147.4" y="83.4">CHG_SYS</text>
<text x="120.5" y="84.8">SRP3212A-3R3M</text>
<text x="163.4" y="85.9">VBAT+</text>
<text x="183.1" y="87.3">1</text>
<text x="183.1" y="84.7">2</text>
<text x="188" y="88.5">1</text>
<text x="188" y="85.9">2</text>
<text x="228.2" y="86.4" transform="rotate(-90 228.2 86.4)">USB_CHGIN</text>
<text x="240.9" y="86.4" transform="rotate(-90 240.9 86.4)">SW_GATE</text>
<text x="34.1" y="92.4">BLM18KG102SN1D</text>
<text x="186.5" y="92.4">SWR25X-NRTC-S02-RB-BA</text>
<text x="239.7" y="100.4" transform="rotate(-90 239.7 100.4)">3</text>
<text x="229.9" y="103.5">10k</text>
<text x="12.3" y="109.2" transform="rotate(-90 12.3 109.2)">USB_CHGIN</text>
<text x="21.6" y="108.8">+5V</text>
<text x="34.3" y="108.8">+5V</text>
<text x="47" y="108.8">+3.3V</text>
<text x="59.7" y="108.8">+3.3V SD</text>
<text x="72.4" y="108.8">+3.3V SD</text>
<text x="85.1" y="108.8">+3.3V</text>
<text x="97.8" y="108.8">+5V AFE</text>
<text x="110.5" y="108.8">+5V AFE</text>
<text x="123.2" y="108.8">+3.3V</text>
<text x="135.9" y="108.8">+3.3V</text>
<text x="148.6" y="108.8">+5V</text>
<text x="161.3" y="108.8">+3.3V AFE</text>
<text x="174" y="108.8">+3.3V AFE+3.3V SD +3.3V SD</text>
<text x="231.3" y="110.1">1</text>
<text x="244.1" y="108.5">NX138BK</text>
<text x="253.4" y="108.5">R</text>
<text x="11" y="118.2" transform="rotate(-90 11 118.2)">1</text>
<text x="23.7" y="118.2" transform="rotate(-90 23.7 118.2)">1</text>
<text x="36.4" y="118.2" transform="rotate(-90 36.4 118.2)">1</text>
<text x="49.1" y="118.2" transform="rotate(-90 49.1 118.2)">1</text>
<text x="61.8" y="118.2" transform="rotate(-90 61.8 118.2)">1</text>
<text x="74.5" y="118.2" transform="rotate(-90 74.5 118.2)">1</text>
<text x="87.3" y="118.2" transform="rotate(-90 87.3 118.2)">1</text>
<text x="100" y="118.2" transform="rotate(-90 100 118.2)">1</text>
<text x="112.7" y="118.2" transform="rotate(-90 112.7 118.2)">1</text>
<text x="125.4" y="118.2" transform="rotate(-90 125.4 118.2)">1</text>
<text x="138.1" y="118.2" transform="rotate(-90 138.1 118.2)">1</text>
<text x="150.8" y="118.2" transform="rotate(-90 150.8 118.2)">1</text>
<text x="163.5" y="118.2" transform="rotate(-90 163.5 118.2)">1</text>
<text x="176.2" y="118.2" transform="rotate(-90 176.2 118.2)">1</text>
<text x="186.3" y="118.2" transform="rotate(-90 186.3 118.2)">1</text>
<text x="196.5" y="118.2" transform="rotate(-90 196.5 118.2)">1</text>
<text x="212.9" y="116.8" transform="rotate(-90 212.9 116.8)">CHG_SYS</text>
<text x="239.7" y="116.8" transform="rotate(-90 239.7 116.8)">2</text>
<text x="11.1" y="126.9" transform="rotate(-90 11.1 126.9)">2</text>
<text x="13" y="126.3">2.2uF</text>
<text x="13" y="128.9">25V</text>
<text x="23.8" y="126.9" transform="rotate(-90 23.8 126.9)">2</text>
<text x="25.7" y="126.3">100nF</text>
<text x="25.7" y="128.9">50V</text>
<text x="36.5" y="126.9" transform="rotate(-90 36.5 126.9)">2</text>
<text x="38.4" y="126.3">100nF</text>
<text x="38.4" y="128.9">50V</text>
<text x="49.2" y="126.9" transform="rotate(-90 49.2 126.9)">2</text>
<text x="51.1" y="126.3">100nF</text>
<text x="51.1" y="128.9">50V</text>
<text x="61.9" y="126.9" transform="rotate(-90 61.9 126.9)">2</text>
<text x="63.8" y="126.3">100nF</text>
<text x="63.8" y="128.9">50V</text>
<text x="74.6" y="126.9" transform="rotate(-90 74.6 126.9)">2</text>
<text x="76.5" y="126.3">100nF</text>
<text x="76.5" y="128.9">50V</text>
<text x="87.3" y="126.9" transform="rotate(-90 87.3 126.9)">2</text>
<text x="89.2" y="126.3">100nF</text>
<text x="89.2" y="128.9">50V</text>
<text x="100" y="126.9" transform="rotate(-90 100 126.9)">2</text>
<text x="101.9" y="126.3">100nF</text>
<text x="101.9" y="128.9">50V</text>
<text x="112.7" y="126.9" transform="rotate(-90 112.7 126.9)">2</text>
<text x="114.6" y="126.3">100uF</text>
<text x="114.6" y="128.9">10V</text>
<text x="125.4" y="126.9" transform="rotate(-90 125.4 126.9)">2</text>
<text x="127.3" y="126.3">10uF</text>
<text x="127.3" y="128.9">25V</text>
<text x="138.1" y="126.9" transform="rotate(-90 138.1 126.9)">2</text>
<text x="140" y="126.3">100uF</text>
<text x="140" y="128.9">10V</text>
<text x="150.8" y="126.9" transform="rotate(-90 150.8 126.9)">2</text>
<text x="152.7" y="126.3">100uF</text>
<text x="152.7" y="128.9">10V</text>
<text x="163.5" y="126.9" transform="rotate(-90 163.5 126.9)">2</text>
<text x="165.4" y="126.3">100nF</text>
<text x="165.4" y="128.9">50V</text>
<text x="176.2" y="126.9" transform="rotate(-90 176.2 126.9)">2</text>
<text x="178.1" y="126.3">10uF</text>
<text x="178.1" y="128.9">25V</text>
<text x="186.3" y="126.9" transform="rotate(-90 186.3 126.9)">2</text>
<text x="188.2" y="126.3">10uF</text>
<text x="188.2" y="128.9">25V</text>
<text x="196.5" y="126.9" transform="rotate(-90 196.5 126.9)">2</text>
<text x="198.4" y="126.3">100nF</text>
<text x="198.4" y="128.9">50V</text>
<text x="217" y="131.5">10k</text>
<text x="236.3" y="129.1">CHG_INOKB</text>
<text x="236.3" y="136.7">CHG_STAT</text>
<text x="217" y="139.2">10k</text>
<text x="12.3" y="149.9" transform="rotate(-90 12.3 149.9)">USB_CHGIN</text>
<text x="25" y="149.9" transform="rotate(-90 25 149.9)">CHG_VDD</text>
<text x="37.7" y="149.9" transform="rotate(-90 37.7 149.9)">CHG_BYP</text>
<text x="50.4" y="149.9" transform="rotate(-90 50.4 149.9)">CHG_BYP</text>
<text x="63.1" y="149.9" transform="rotate(-90 63.1 149.9)">CHG_BYP</text>
<text x="75.8" y="149.9" transform="rotate(-90 75.8 149.9)">CHG_SYS</text>
<text x="88.5" y="149.9" transform="rotate(-90 88.5 149.9)">CHG_SYS</text>
<text x="101.2" y="149.9" transform="rotate(-90 101.2 149.9)">CHG_PVL</text>
<text x="113.9" y="149.9" transform="rotate(-90 113.9 149.9)">VBAT+</text>
<text x="126.6" y="149.9" transform="rotate(-90 126.6 149.9)">SW_SYS</text>
<text x="139.3" y="149.9" transform="rotate(-90 139.3 149.9)">SW_SYS</text>
<text x="148.6" y="149.4">+5V</text>
<text x="11.1" y="158.8" transform="rotate(-90 11.1 158.8)">1</text>
<text x="23.8" y="158.8" transform="rotate(-90 23.8 158.8)">1</text>
<text x="36.5" y="158.8" transform="rotate(-90 36.5 158.8)">1</text>
<text x="49.2" y="158.8" transform="rotate(-90 49.2 158.8)">1</text>
<text x="61.9" y="158.8" transform="rotate(-90 61.9 158.8)">1</text>
<text x="74.6" y="158.8" transform="rotate(-90 74.6 158.8)">1</text>
<text x="87.3" y="158.8" transform="rotate(-90 87.3 158.8)">1</text>
<text x="100" y="158.8" transform="rotate(-90 100 158.8)">1</text>
<text x="112.7" y="158.8" transform="rotate(-90 112.7 158.8)">1</text>
<text x="125.4" y="158.8" transform="rotate(-90 125.4 158.8)">1</text>
<text x="138.1" y="158.8" transform="rotate(-90 138.1 158.8)">1</text>
<text x="150.8" y="158.8" transform="rotate(-90 150.8 158.8)">1</text>
<text x="11.1" y="167.6" transform="rotate(-90 11.1 167.6)">2</text>
<text x="13" y="167">2.2uF</text>
<text x="23.8" y="167.6" transform="rotate(-90 23.8 167.6)">2</text>
<text x="25.7" y="167">2.2uF</text>
<text x="36.5" y="167.6" transform="rotate(-90 36.5 167.6)">2</text>
<text x="38.4" y="167">10uF</text>
<text x="49.2" y="167.6" transform="rotate(-90 49.2 167.6)">2</text>
<text x="51.1" y="167">10uF</text>
<text x="61.9" y="167.6" transform="rotate(-90 61.9 167.6)">2</text>
<text x="63.8" y="167">10uF</text>
<text x="74.6" y="167.6" transform="rotate(-90 74.6 167.6)">2</text>
<text x="76.5" y="167">10uF</text>
<text x="87.3" y="167.6" transform="rotate(-90 87.3 167.6)">2</text>
<text x="89.2" y="167">10uF</text>
<text x="100" y="167.6" transform="rotate(-90 100 167.6)">2</text>
<text x="101.9" y="167">2.2uF</text>
<text x="112.7" y="167.6" transform="rotate(-90 112.7 167.6)">2</text>
<text x="114.6" y="167">10uF</text>
<text x="125.4" y="167.6" transform="rotate(-90 125.4 167.6)">2</text>
<text x="127.3" y="167">10uF</text>
<text x="138.1" y="167.6" transform="rotate(-90 138.1 167.6)">2</text>
<text x="140" y="167">2.2uF</text>
<text x="150.8" y="167.6" transform="rotate(-90 150.8 167.6)">2</text>
<text x="152.7" y="167">10uF</text>
<text x="13" y="169.5">25V</text>
<text x="25.7" y="169.5">25V</text>
<text x="38.4" y="169.5">25V</text>
<text x="51.1" y="169.5">25V</text>
<text x="63.8" y="169.5">25V</text>
<text x="76.5" y="169.5">25V</text>
<text x="89.2" y="169.5">25V</text>
<text x="101.9" y="169.5">25V</text>
<text x="114.6" y="169.5">25V</text>
<text x="127.3" y="169.5">25V</text>
<text x="140" y="169.5">25V</text>
<text x="152.7" y="169.5">25V</text>
</g>
</svg>
